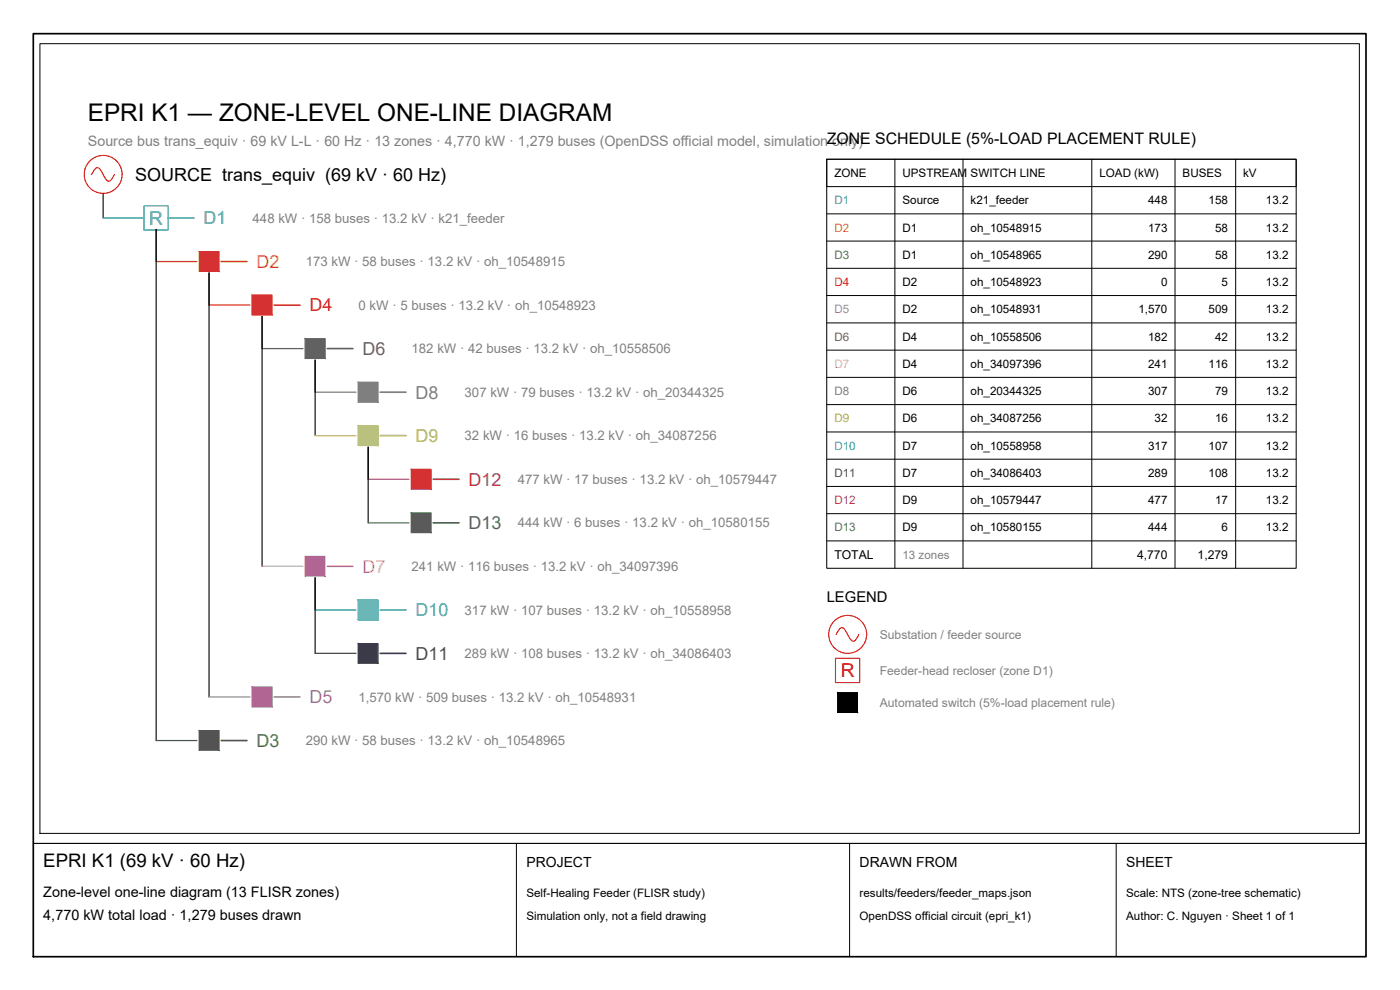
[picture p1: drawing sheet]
<svg xmlns="http://www.w3.org/2000/svg" width="420mm" height="297mm" viewBox="0 0 420 297" stroke-linecap="round" stroke-linejoin="round" font-family="sans-serif">
<!-- layer: SOURCE -->
<g fill="none" stroke="#f00" stroke-width=".34">
<path d="M27.5 52.4l.4-.7a1.67 1.67 0 0 1 1.7-1.3l.7 .7 1 1.9a1.66 1.66 0 0 0 1.7 1.3l1.3-1.9M251 190.4l.3-.7a1.67 1.67 0 0 1 1.7-1.3l.7 .8 1.4 2.4a1.03 1.03 0 0 0 1 .8 1.03 1.03 0 0 0 1-.8l.7-1.2"/>
<circle cx="31" cy="52.3" r="5.7"/>
<circle cx="254.4" cy="190.3" r="5.7"/>
</g>
<!-- layer: BUS-TRUNK -->
<path d="M30.9 58v7.4M46.9 68.8v153.4M62.7 81.9v127.2M78.7 94.9v75M94.6 108v22.7M110.5 134.1v22.8M94.6 173.3v22.7" fill="none" stroke="#000" stroke-width=".34"/>
<!-- layer: ZONE-D1 -->
<path d="M30.9 65.4h12.3" fill="none" stroke="#1f77b4" stroke-width=".38"/>
<path d="M43.2 61.8h7.3v7.2h-7.3z" fill="none" stroke="#1f77b4" stroke-width=".34"/>
<path d="M50.5 65.4h7.7" fill="none" stroke="#1f77b4" stroke-width=".51"/>
<!-- layer: ZONE-D2 -->
<path d="M46.9 78.5h12.2" fill="none" stroke="#ff7f0e" stroke-width=".38"/>
<path d="M59.8 75.5h5.9v5.9h-5.9z" fill="none" stroke="#ff7f0e" stroke-width=".34"/>
<path d="M59.8 75.5l5.9 5.9v-5.9zM59.8 75.5l5.9 5.9h-5.9z" fill="#ff7f0e" stroke="#ff7f0e" stroke-width=".3"/>
<path d="M66.4 78.5h7.7" fill="none" stroke="#ff7f0e" stroke-width=".51"/>
<!-- layer: ZONE-D4 -->
<path d="M62.7 91.6h12.3" fill="none" stroke="#d62728" stroke-width=".38"/>
<path d="M75.7 88.6h5.9v5.9h-5.9z" fill="none" stroke="#d62728" stroke-width=".34"/>
<path d="M75.7 88.6l5.9 5.9v-5.9zM75.7 88.6l5.9 5.9h-5.9z" fill="#d62728" stroke="#d62728" stroke-width=".3"/>
<path d="M82.3 91.6h7.7" fill="none" stroke="#d62728" stroke-width=".51"/>
<!-- layer: ZONE-D6 -->
<path d="M78.7 104.6h12.2" fill="none" stroke="#8c564b" stroke-width=".38"/>
<path d="M91.6 101.6h5.9v6h-5.9z" fill="none" stroke="#8c564b" stroke-width=".34"/>
<path d="M91.6 101.6l5.9 6v-6zM91.6 101.6l5.9 6h-5.9z" fill="#8c564b" stroke="#8c564b" stroke-width=".3"/>
<path d="M98.2 104.6h7.7" fill="none" stroke="#8c564b" stroke-width=".51"/>
<!-- layer: ZONE-D8 -->
<path d="M94.6 117.7h12.2" fill="none" stroke="#7f7f7f" stroke-width=".38"/>
<path d="M107.5 114.7h5.9v5.9h-5.9z" fill="none" stroke="#7f7f7f" stroke-width=".34"/>
<path d="M107.5 114.7l5.9 5.9v-5.9zM107.5 114.7l5.9 5.9h-5.9z" fill="#7f7f7f" stroke="#7f7f7f" stroke-width=".3"/>
<path d="M114.1 117.7h7.7" fill="none" stroke="#7f7f7f" stroke-width=".51"/>
<!-- layer: ZONE-D9 -->
<path d="M94.6 130.7h12.2" fill="none" stroke="#bcbd22" stroke-width=".38"/>
<path d="M107.5 127.8h5.9v5.9h-5.9z" fill="none" stroke="#bcbd22" stroke-width=".34"/>
<path d="M107.5 127.8l5.9 5.9v-5.9zM107.5 127.8l5.9 5.9h-5.9z" fill="#bcbd22" stroke="#bcbd22" stroke-width=".3"/>
<path d="M114.1 130.7h7.7" fill="none" stroke="#bcbd22" stroke-width=".51"/>
<!-- layer: ZONE-D12 -->
<path d="M110.5 143.8h12.2" fill="none" stroke="#ad494a" stroke-width=".38"/>
<path d="M123.4 140.8h5.9v6h-5.9z" fill="none" stroke="#ad494a" stroke-width=".34"/>
<path d="M123.4 140.8l5.9 6v-6zM123.4 140.8l5.9 6h-5.9z" fill="#ad494a" stroke="#ad494a" stroke-width=".3"/>
<path d="M130 143.8h7.8" fill="none" stroke="#ad494a" stroke-width=".51"/>
<!-- layer: ZONE-D13 -->
<path d="M110.5 156.9h12.2" fill="none" stroke="#637939" stroke-width=".38"/>
<path d="M123.4 153.9h5.9v5.9h-5.9z" fill="none" stroke="#637939" stroke-width=".34"/>
<path d="M123.4 153.9l5.9 5.9v-5.9zM123.4 153.9l5.9 5.9h-5.9z" fill="#637939" stroke="#637939" stroke-width=".3"/>
<path d="M130 156.9h7.8" fill="none" stroke="#637939" stroke-width=".51"/>
<!-- layer: ZONE-D7 -->
<path d="M78.7 169.9h12.2" fill="none" stroke="#e377c2" stroke-width=".38"/>
<path d="M91.6 166.9h5.9v6h-5.9z" fill="none" stroke="#e377c2" stroke-width=".34"/>
<path d="M91.6 166.9l5.9 6v-6zM91.6 166.9l5.9 6h-5.9z" fill="#e377c2" stroke="#e377c2" stroke-width=".3"/>
<path d="M98.2 169.9h7.7" fill="none" stroke="#e377c2" stroke-width=".51"/>
<!-- layer: ZONE-D10 -->
<path d="M94.6 183h12.2" fill="none" stroke="#17becf" stroke-width=".38"/>
<path d="M107.5 180h5.9v6h-5.9z" fill="none" stroke="#17becf" stroke-width=".34"/>
<path d="M107.5 180l5.9 6v-6zM107.5 180l5.9 6h-5.9z" fill="#17becf" stroke="#17becf" stroke-width=".3"/>
<path d="M114.1 183h7.7" fill="none" stroke="#17becf" stroke-width=".51"/>
<!-- layer: ZONE-D11 -->
<path d="M94.6 196h12.2" fill="none" stroke="#393b79" stroke-width=".38"/>
<path d="M107.5 193.1h5.9v5.9h-5.9z" fill="none" stroke="#393b79" stroke-width=".34"/>
<path d="M107.5 193.1l5.9 5.9v-5.9zM107.5 193.1l5.9 5.9h-5.9z" fill="#393b79" stroke="#393b79" stroke-width=".3"/>
<path d="M114.1 196h7.7" fill="none" stroke="#393b79" stroke-width=".51"/>
<!-- layer: ZONE-D5 -->
<path d="M62.7 209.1h12.3" fill="none" stroke="#9467bd" stroke-width=".38"/>
<path d="M75.7 206.1h5.9v6h-5.9z" fill="none" stroke="#9467bd" stroke-width=".34"/>
<path d="M75.7 206.1l5.9 6v-6zM75.7 206.1l5.9 6h-5.9z" fill="#9467bd" stroke="#9467bd" stroke-width=".3"/>
<path d="M82.3 209.1h7.7" fill="none" stroke="#9467bd" stroke-width=".51"/>
<!-- layer: ZONE-D3 -->
<path d="M46.9 222.2h12.2" fill="none" stroke="#2ca02c" stroke-width=".38"/>
<path d="M59.8 219.2h5.9v5.9h-5.9z" fill="none" stroke="#2ca02c" stroke-width=".34"/>
<path d="M59.8 219.2l5.9 5.9v-5.9zM59.8 219.2l5.9 5.9h-5.9z" fill="#2ca02c" stroke="#2ca02c" stroke-width=".3"/>
<path d="M66.4 222.2h7.7" fill="none" stroke="#2ca02c" stroke-width=".51"/>
<!-- layer: TABLE -->
<g fill="none" stroke="#000" stroke-width=".3">
<path d="M248.1 47.8h140.9v8.2h-140.9zM248.1 47.8h140.9v122.7h-140.9zM268.6 47.8v122.7M289 47.8v122.7M327.7 47.8v122.7M352.6 47.8v122.7M370.8 47.8v122.7M248.1 64.2h140.9M248.1 72.3h140.9M248.1 80.5h140.9M248.1 88.7h140.9M248.1 96.9h140.9"/>
<path d="M248.1 105.1h140.9M248.1 113.2h140.9M248.1 121.4h140.9M248.1 129.6h140.9M248.1 137.8h140.9M248.1 146h140.9M248.1 154.1h140.9M248.1 162.3h140.9"/>
</g>
<!-- layer: DEV-RECLOSER -->
<path d="M250.7 197.5h7.3v7.3h-7.3z" fill="none" stroke="#f00" stroke-width=".34"/>
<!-- layer: DEV-SWITCH -->
<path d="M251.4 207.8h5.9v6h-5.9z" fill="none" stroke="#000" stroke-width=".3"/>
<path d="M251.4 207.8l5.9 6v-6zM251.4 207.8l5.9 6h-5.9z" fill="#000" stroke="#000" stroke-width=".3"/>
<!-- layer: TITLE -->
<path d="M10 10.1h400v276.9h-400z" fill="none" stroke="#000" stroke-width=".51"/>
<!-- layer: VIEWPORTS -->
<path d="M12 13.1h396v236.9h-396z" fill="none" stroke="#000" stroke-width=".3"/>
<!-- layer: TITLE -->
<path d="M10 253.1h400" fill="none" stroke="#000" stroke-width=".34"/>
<path d="M155 253.1v33.9M255 253.1v33.9M335 253.1v33.9" fill="none" stroke="#000" stroke-width=".3"/>
<text font-size="7.3" x="26.4" y="36.4">EPRI K1 — ZONE-LEVEL ONE-LINE DIAGRAM</text>
<text font-size="5.7" fill="#1f77b4" x="44.8" y="67.5">R</text>
<text font-size="5.7" fill="#f00" x="252.3" y="203.2">R</text>
<text font-size="5.6" x="13" y="260.1">EPRI K1 (69 kV · 60 Hz)</text>
<text font-size="5.4" x="40.6" y="54.3">SOURCE trans_equiv (69 kV · 60 Hz)</text>
<text font-size="5.4" fill="#1f77b4" x="61" y="67.3">D1</text>
<text font-size="5.4" fill="#ff7f0e" x="77" y="80.4">D2</text>
<text font-size="5.4" fill="#d62728" x="92.9" y="93.5">D4</text>
<text font-size="5.4" fill="#8c564b" x="108.8" y="106.5">D6</text>
<text font-size="5.4" fill="#7f7f7f" x="124.7" y="119.6">D8</text>
<text font-size="5.4" fill="#bcbd22" x="124.7" y="132.7">D9</text>
<text font-size="5.4" fill="#ad494a" x="140.6" y="145.7">D12</text>
<text font-size="5.4" fill="#637939" x="140.6" y="158.8">D13</text>
<text font-size="5.4" fill="#e377c2" x="108.8" y="171.9">D7</text>
<text font-size="5.4" fill="#17becf" x="124.7" y="184.9">D10</text>
<text font-size="5.4" fill="#393b79" x="124.7" y="198">D11</text>
<text font-size="5.4" fill="#9467bd" x="92.9" y="211.1">D5</text>
<text font-size="5.4" fill="#2ca02c" x="77" y="224.1">D3</text>
<text font-size="4.8" x="248.1" y="43.3">ZONE SCHEDULE (5%-LOAD PLACEMENT RULE)</text>
<text font-size="4.4" x="248.1" y="180.7">LEGEND</text>
<text font-size="4.3" fill="#808080" x="26.4" y="43.8">Source bus trans_equiv · 69 kV L-L · 60 Hz · 13 zones · 4,770 kW · 1,279 buses (OpenDSS official model, simulation only)</text>
<g font-size="4.3">
<text x="13" y="269.1">Zone-level one-line diagram (13 FLISR zones)</text>
<text x="13" y="276">4,770 kW total load · 1,279 buses drawn</text>
</g>
<g font-size="4.2">
<text x="158" y="260.1">PROJECT</text>
<text x="258" y="260.1">DRAWN FROM</text>
<text x="338" y="260.1">SHEET</text>
</g>
<g font-size="4" fill="#808080">
<text x="75.8" y="66.8">448 kW · 158 buses · 13.2 kV · k21_feeder</text>
<text x="91.7" y="79.9">173 kW · 58 buses · 13.2 kV · oh_10548915</text>
<text x="107.6" y="92.9">0 kW · 5 buses · 13.2 kV · oh_10548923</text>
<text x="123.5" y="106">182 kW · 42 buses · 13.2 kV · oh_10558506</text>
<text x="139.4" y="119.1">307 kW · 79 buses · 13.2 kV · oh_20344325</text>
<text x="139.4" y="132.2">32 kW · 16 buses · 13.2 kV · oh_34087256</text>
<text x="155.4" y="145.2">477 kW · 17 buses · 13.2 kV · oh_10579447</text>
<text x="155.4" y="158.3">444 kW · 6 buses · 13.2 kV · oh_10580155</text>
<text x="123.5" y="171.4">241 kW · 116 buses · 13.2 kV · oh_34097396</text>
<text x="139.4" y="184.4">317 kW · 107 buses · 13.2 kV · oh_10558958</text>
<text x="139.4" y="197.5">289 kW · 108 buses · 13.2 kV · oh_34086403</text>
<text x="107.6" y="210.6">1,570 kW · 509 buses · 13.2 kV · oh_10548931</text>
<text x="91.7" y="223.6">290 kW · 58 buses · 13.2 kV · oh_10548965</text>
</g>
<g font-size="3.7">
<text x="250.4" y="167.7">TOTAL</text>
<text x="341.2" y="167.7">4,770</text>
<text x="359.4" y="167.7">1,279</text>
</g>
<g font-size="3.7" fill="#808080">
<text x="264" y="191.7">Substation / feeder source</text>
<text x="264" y="202.5">Feeder-head recloser (zone D1)</text>
<text x="264" y="212.1">Automated switch (5%-load placement rule)</text>
</g>
<g font-size="3.5">
<text x="250.4" y="53.2">ZONE</text>
<text x="270.8" y="53.2">UPSTREAM SWITCH LINE</text>
<text x="329.9" y="53.2">LOAD (kW)</text>
<text x="354.9" y="53.2">BUSES</text>
<text x="373.1" y="53.2">kV</text>
<text x="270.8" y="61.3">Source</text>
<text x="291.3" y="61.3">k21_feeder</text>
<text x="344.6" y="61.3">448</text>
<text x="362.7" y="61.3">158</text>
<text x="379.9" y="61.3">13.2</text>
<text x="270.8" y="69.5">D1</text>
<text x="291.3" y="69.5">oh_10548915</text>
<text x="344.6" y="69.5">173</text>
<text x="364.7" y="69.5">58</text>
<text x="379.9" y="69.5">13.2</text>
<text x="270.8" y="77.7">D1</text>
<text x="291.3" y="77.7">oh_10548965</text>
<text x="344.6" y="77.7">290</text>
<text x="364.7" y="77.7">58</text>
<text x="379.9" y="77.7">13.2</text>
<text x="270.8" y="85.8">D2</text>
<text x="291.3" y="85.8">oh_10548923</text>
<text x="348.4" y="85.8">0</text>
<text x="366.6" y="85.8">5</text>
<text x="379.9" y="85.8">13.2</text>
<text x="270.8" y="94.1">D2</text>
<text x="291.3" y="94.1">oh_10548931</text>
<text x="341.6" y="94.1">1,570</text>
<text x="362.7" y="94.1">509</text>
<text x="379.9" y="94.1">13.2</text>
<text x="270.8" y="102.2">D4</text>
<text x="291.3" y="102.2">oh_10558506</text>
<text x="344.6" y="102.2">182</text>
<text x="364.7" y="102.2">42</text>
<text x="379.9" y="102.2">13.2</text>
<text x="270.8" y="110.4">D4</text>
<text x="291.3" y="110.4">oh_34097396</text>
<text x="344.6" y="110.4">241</text>
<text x="362.7" y="110.4">116</text>
<text x="379.9" y="110.4">13.2</text>
<text x="270.8" y="118.6">D6</text>
<text x="291.3" y="118.6">oh_20344325</text>
<text x="344.6" y="118.6">307</text>
<text x="364.7" y="118.6">79</text>
<text x="379.9" y="118.6">13.2</text>
<text x="270.8" y="126.7">D6</text>
<text x="291.3" y="126.7">oh_34087256</text>
<text x="346.5" y="126.7">32</text>
<text x="364.7" y="126.7">16</text>
<text x="379.9" y="126.7">13.2</text>
<text x="270.8" y="134.9">D7</text>
<text x="291.3" y="134.9">oh_10558958</text>
<text x="344.6" y="134.9">317</text>
<text x="362.7" y="134.9">107</text>
<text x="379.9" y="134.9">13.2</text>
<text x="270.8" y="143.1">D7</text>
<text x="291.3" y="143.1">oh_34086403</text>
<text x="344.6" y="143.1">289</text>
<text x="362.7" y="143.1">108</text>
<text x="379.9" y="143.1">13.2</text>
<text x="270.8" y="151.3">D9</text>
<text x="291.3" y="151.3">oh_10579447</text>
<text x="344.6" y="151.3">477</text>
<text x="364.7" y="151.3">17</text>
<text x="379.9" y="151.3">13.2</text>
<text x="270.8" y="159.5">D9</text>
<text x="291.3" y="159.5">oh_10580155</text>
<text x="344.6" y="159.5">444</text>
<text x="366.6" y="159.5">6</text>
<text x="379.9" y="159.5">13.2</text>
<text x="158" y="269.1">Self-Healing Feeder (FLISR study)</text>
<text x="258" y="269.1">results/feeders/feeder_maps.json</text>
<text x="338" y="269.1">Scale: NTS (zone-tree schematic)</text>
<text x="158" y="276">Simulation only, not a field drawing</text>
<text x="258" y="276">OpenDSS official circuit (epri_k1)</text>
<text x="338" y="276">Author: C. Nguyen · Sheet 1 of 1</text>
</g>
<text font-size="3.5" fill="#1f77b4" x="250.4" y="61.3">D1</text>
<text font-size="3.5" fill="#ff7f0e" x="250.4" y="69.5">D2</text>
<text font-size="3.5" fill="#2ca02c" x="250.4" y="77.7">D3</text>
<text font-size="3.5" fill="#d62728" x="250.4" y="85.8">D4</text>
<text font-size="3.5" fill="#9467bd" x="250.4" y="94.1">D5</text>
<text font-size="3.5" fill="#8c564b" x="250.4" y="102.2">D6</text>
<text font-size="3.5" fill="#e377c2" x="250.4" y="110.4">D7</text>
<text font-size="3.5" fill="#7f7f7f" x="250.4" y="118.6">D8</text>
<text font-size="3.5" fill="#bcbd22" x="250.4" y="126.7">D9</text>
<text font-size="3.5" fill="#17becf" x="250.4" y="134.9">D10</text>
<text font-size="3.5" fill="#393b79" x="250.4" y="143.1">D11</text>
<text font-size="3.5" fill="#ad494a" x="250.4" y="151.3">D12</text>
<text font-size="3.5" fill="#637939" x="250.4" y="159.5">D13</text>
<text font-size="3.5" fill="#808080" x="270.8" y="167.7">13 zones</text>
</svg>
